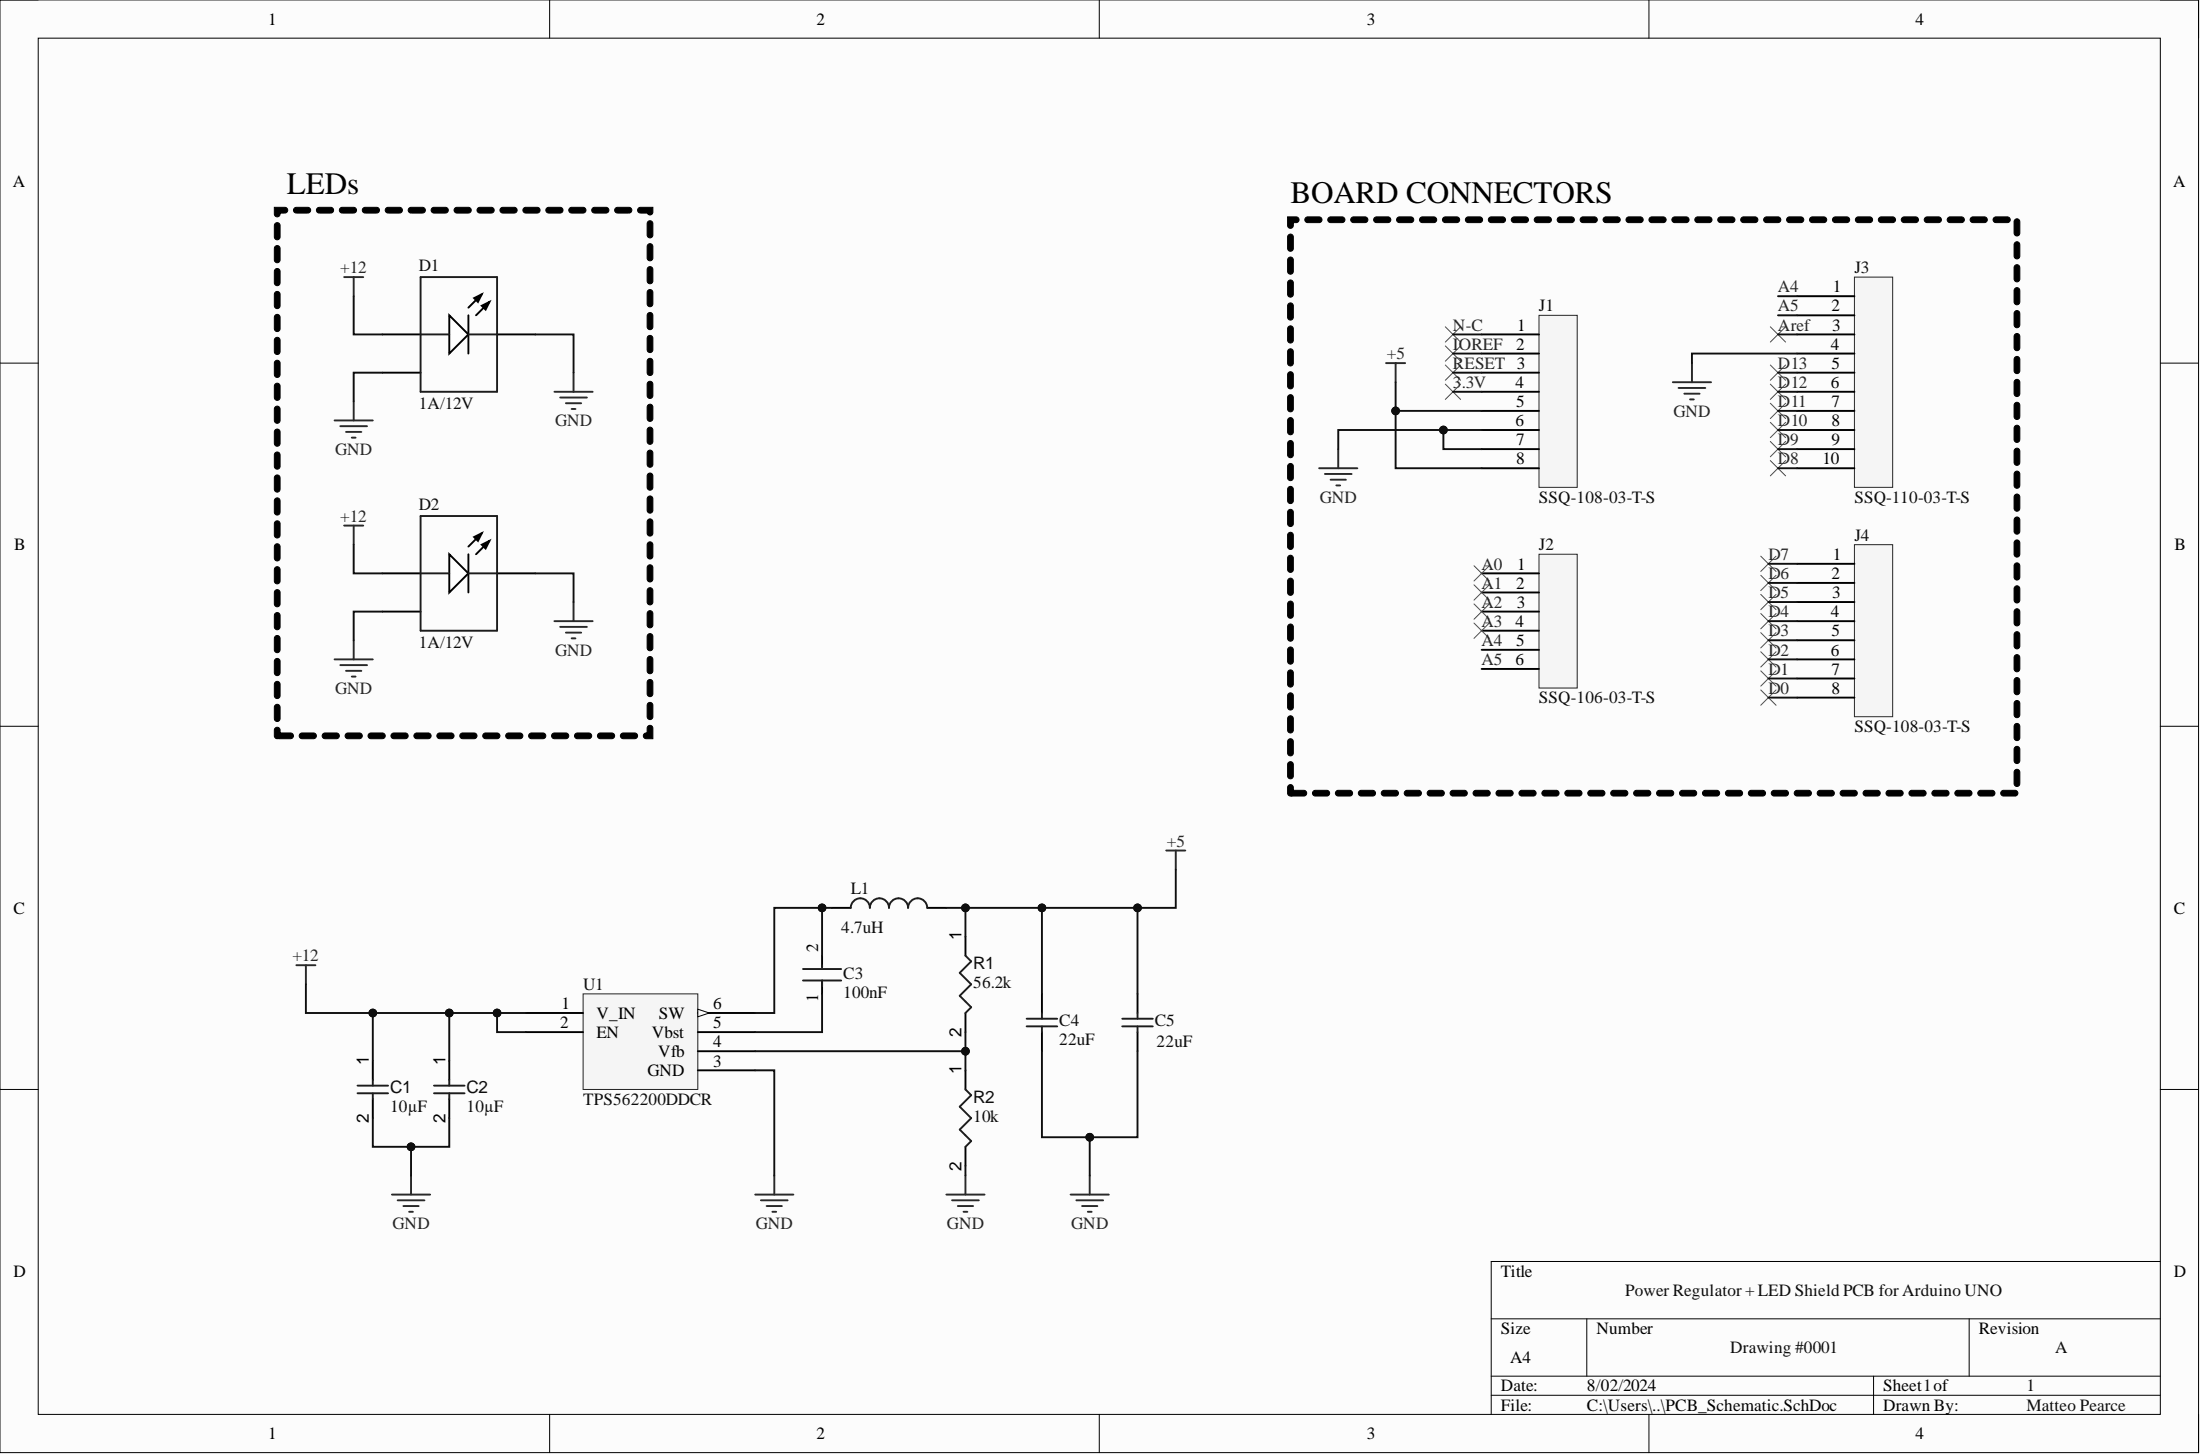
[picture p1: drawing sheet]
<svg xmlns="http://www.w3.org/2000/svg" width="292mm" height="193mm" viewBox="0 0 292 193" stroke-linecap="round" stroke-linejoin="round" font-family="sans-serif">
<path d="M0 0h291.9v192.8h-291.9z" fill-rule="evenodd" fill="#fcfcfc"/>
<path d="M0 0h291.9v192.8h-291.9z" fill="none" stroke="#000" stroke-width=".13"/>
<path d="M5.1 5.1h281.7v182.6h-281.7z" fill-rule="evenodd" fill="#fcfcfc"/>
<g fill="none" stroke="#000" stroke-width=".13">
<path d="M0 0h5.1M73 0v5.1M146 0v5.1M218.9 0v5.1M286.8 0h5.1v5.1M5.1 5.1h281.7v182.6h-281.7zM0 48.2h5.1M286.8 48.2h5.1M0 96.4h5.1M286.8 96.4h5.1M0 144.6h5.1M286.8 144.6h5.1"/>
<path d="M198 175h88.8M210.7 175v7.6M261.4 175v7.6M286.8 167.4h-88.8v20.3M73 187.7v5.1M146 187.7v5.1M198 182.6h88.8M198 185.2h88.8M218.9 187.7v5.1M248.8 182.6v5.1M291.9 187.7v5.1"/>
</g>
<path d="M50.8 44.4h5M50.8 49.5h5M66 44.4h5.1" fill="none" stroke="#000" stroke-width=".25"/>
<path d="M59.7 41.8l2.5 2.6-2.5 2.5z" fill="#fefefe"/>
<path d="M63 39.6l1-.5-.5 1zM64 39.1l-1.8 1.7M59.7 41.8l2.5 2.6-2.5 2.5zM62.2 41.8v5.1M64 40.6l1-.5-.5 1zM65 40.1l-1.8 1.7M50.8 76.1h5M66 76.1h5.1M50.8 81.2h5" fill="none" stroke="#000" stroke-width=".25"/>
<path d="M63 39.6l1-.5-.5 1zM64 40.6l1-.5-.5 1z" fill="#000"/>
<path d="M55.8 36.8h10.2v15.2h-10.2zM55.8 44.4h3.9M62.2 44.4h3.8" fill="none" stroke="#1c1c1c" stroke-width=".25"/>
<path d="M59.7 73.6l2.5 2.5-2.5 2.5z" fill="#fefefe"/>
<g fill="none" stroke="#000" stroke-width=".25">
<path d="M59.7 73.6l2.5 2.5-2.5 2.5zM62.2 73.6v5M63 71.3l1-.5-.5 1zM64 72.3l1-.5-.5 1zM64 70.8l-1.8 1.7M65 71.8l-1.8 1.8M109.1 126.8v1.6M109.1 130.1v1.8M110.4 120.5h2.6M123.1 120.5h2.5M49.5 140.8v2.5M49.5 145.9v2.5"/>
<path d="M59.7 140.8v2.5M59.7 145.9v2.5M128.2 142.1v2.5M128.2 152.2v2.5"/>
</g>
<path d="M63 71.3l1-.5-.5 1zM64 72.3l1-.5-.5 1z" fill="#000"/>
<g fill="none" stroke="#1c1c1c" stroke-width=".25">
<path d="M55.8 68.5h10.2v15.2h-10.2zM55.8 76.1h3.9M62.2 76.1h3.8M106.6 130.1h5.1M106.6 128.6h5.1M109.1 128.1v.3M109.1 130.1v.8M113 120.5a1.27 1.27 0 0 1 1.2-1.3 1.27 1.27 0 0 1 1.3 1.3 1.27 1.27 0 0 1 1.3-1.3 1.27 1.27 0 0 1 1.2 1.3 1.27 1.27 0 0 1 1.3-1.3 1.27 1.27 0 0 1 1.3 1.3 1.27 1.27 0 0 1 1.2-1.3 1.27 1.27 0 0 1 1.3 1.3M47.5 145.1h4M47.5 144.1h4M49.5 143.3v.8M49.5 145.1v.8"/>
<path d="M57.6 145.1h4.1M57.6 144.1h4.1M59.7 143.3v.8M59.7 145.1v.8M128.2 144.6l.7 .7-1.5 1.6 1.5 1.5-1.5 1.5 1.5 1.5-.7 .8"/>
</g>
<path d="M77.4 131.9h15.2v12.7h-15.2z" fill-rule="evenodd" fill="#f5f5f5"/>
<path d="M77.4 131.9h15.2v12.7h-15.2z" fill="none" stroke="#262626" stroke-width=".13"/>
<path d="M69.8 134.4h7.6M69.8 137h7.6M92.6 134.4h7.7M92.6 137h7.7M92.6 139.5h7.7M92.6 142.1h7.7" fill="none" stroke="#000" stroke-width=".25"/>
<path d="M92.6 133.9l1.6 .5-1.6 .5z" fill="#fbfbfb"/>
<path d="M92.6 133.9l1.6 .5-1.6 .5z" fill="none" stroke="#000" stroke-width=".13"/>
<path d="M128.2 124.3v2.5M128.2 134.4v2.6M138.3 131.9v2.5M138.3 137v2.5M151 131.9v2.5M151 137v2.5" fill="none" stroke="#000" stroke-width=".25"/>
<path d="M128.2 126.8l.7 .8-1.5 1.5 1.5 1.5-1.5 1.6 1.5 1.5-.7 .7M136.3 136.2h4.1M136.3 135.2h4.1M138.3 134.4v.8M138.3 136.2v.8M149 136.2h4.1M149 135.2h4.1M151 134.4v.8M151 136.2v.8" fill="none" stroke="#1c1c1c" stroke-width=".25"/>
<g fill="none" stroke="#262626" stroke-width=".25">
<path d="M45.7 36.8h2.5M47 36.8v2.5M44.4 55.8h5.1M45.2 56.6h3.5M45.9 57.3h2.1M46.7 58.1h.5M47 53.3v2.5M73.6 52h5.1M74.4 52.8h3.5M75.1 53.5h2.1M75.9 54.3h.5M76.2 49.5v2.5"/>
<path d="M45.7 69.8h2.5M47 69.8v2.5M76.2 79.9v2.5M44.4 87.5h5.1M45.2 88.3h3.5M45.9 89h2.1M46.7 89.8h.5M47 85v2.5M73.6 82.4h5.1M74.4 83.2h3.5M75.1 84h2.1M75.9 84.7h.5"/>
<path d="M154.8 112.9h2.6M156.1 112.9v2.5M39.3 128.1h2.6M40.6 128.1v2.5M52 158.5h5.1M52.8 159.3h3.6M54.6 156v2.5M100.3 158.5h5M101 159.3h3.6M102.8 156v2.5M125.6 158.5h5.1M126.4 159.3h3.6"/>
<path d="M128.2 156v2.5M142.1 158.5h5.1M142.9 159.3h3.6M144.7 156v2.5M53.6 160.1h2M54.3 160.8h.5M101.8 160.1h2M102.5 160.8h.6M127.2 160.1h2M127.9 160.8h.5M143.7 160.1h2M144.4 160.8h.5"/>
</g>
<path d="M246.2 72.3h5.1v22.8h-5.1z" fill-rule="evenodd" fill="#f5f5f5"/>
<path d="M246.2 72.3h5.1v22.8h-5.1z" fill="none" stroke="#262626" stroke-width=".13"/>
<path d="M238.6 74.8h7.6M238.6 77.4h7.6M238.6 79.9h7.6M238.6 82.4h7.6M238.6 85h7.6M238.6 87.5h7.6M238.6 90h7.6M238.6 92.6h7.6" fill="none" stroke="#000" stroke-width=".25"/>
<path d="M246.2 36.8h5.1v27.9h-5.1z" fill-rule="evenodd" fill="#f5f5f5"/>
<path d="M246.2 36.8h5.1v27.9h-5.1z" fill="none" stroke="#262626" stroke-width=".13"/>
<path d="M238.6 39.3h7.6M238.6 41.8h7.6M238.6 44.4h7.6M238.6 46.9h7.6M238.6 49.5h7.6M238.6 52h7.6M238.6 54.5h7.6M238.6 57.1h7.6M238.6 59.6h7.6M238.6 62.1h7.6" fill="none" stroke="#000" stroke-width=".25"/>
<path d="M204.3 73.6h5.1v17.7h-5.1z" fill-rule="evenodd" fill="#f5f5f5"/>
<path d="M204.3 73.6h5.1v17.7h-5.1z" fill="none" stroke="#262626" stroke-width=".13"/>
<path d="M196.7 76.1h7.6M196.7 78.6h7.6M196.7 81.2h7.6M196.7 83.7h7.6M196.7 86.2h7.6M196.7 88.8h7.6" fill="none" stroke="#000" stroke-width=".25"/>
<path d="M204.3 41.8h5.1v22.9h-5.1z" fill-rule="evenodd" fill="#f5f5f5"/>
<path d="M204.3 41.8h5.1v22.9h-5.1z" fill="none" stroke="#262626" stroke-width=".13"/>
<path d="M196.7 44.4h7.6M196.7 46.9h7.6M196.7 49.5h7.6M196.7 52h7.6M196.7 54.5h7.6M196.7 57.1h7.6M196.7 59.6h7.6M196.7 62.1h7.6" fill="none" stroke="#000" stroke-width=".25"/>
<g fill="none" stroke="#4c4c4c" stroke-width=".13">
<path d="M191.9 43.4l2 2M191.9 45.9l2 2M191.9 48.4l2 2.1M191.9 51l2 2M193.9 43.4l-2 2M193.9 45.9l-2 2M193.9 48.4l-2 2.1M193.9 51l-2 2M235.1 43.4l2 2M235.1 48.4l2 2.1M235.1 51l2 2M235.1 53.5l2 2"/>
<path d="M235.1 58.6l2 2M237.1 43.4l-2 2M237.1 48.4l-2 2.1M237.1 51l-2 2M237.1 53.5l-2 2M237.1 58.6l-2 2M195.7 75.1l2 2M195.7 77.6l2 2M197.7 75.1l-2 2M197.7 77.6l-2 2M233.8 73.8l2 2M233.8 76.3l2 2.1"/>
<path d="M233.8 78.9l2 2M235.1 61.1l2 2.1M235.8 73.8l-2 2M235.8 76.3l-2 2.1M235.8 78.9l-2 2M237.1 61.1l-2 2.1M195.7 80.2l2 2M195.7 82.7l2 2M197.7 80.2l-2 2M197.7 82.7l-2 2M233.8 81.4l2 2.1M233.8 84l2 2"/>
<path d="M233.8 86.5l2 2M233.8 89l2 2.1M233.8 91.6l2 2M235.8 81.4l-2 2.1M235.8 84l-2 2M235.8 86.5l-2 2M235.8 89l-2 2.1M235.8 91.6l-2 2"/>
</g>
<path d="M177.7 59.6v2.5M184 48.2h2.6M185.3 48.2v2.5M222.1 50.7h5.1M222.9 51.5h3.5M223.6 52.2h2.1M224.4 53h.5M224.6 48.2v2.5M175.1 62.1h5.1M175.9 62.9h3.6M176.7 63.7h2M177.4 64.4h.5" fill="none" stroke="#262626" stroke-width=".25"/>
<g fill="#000" stroke="#000" stroke-width=".13">
<path d="M36.5 96.7a.38 .38 0 0 1 .4-.2 .38 .38 0 0 1 .3 .4v.8a.38 .38 0 0 1-.4 .3 .38 .38 0 0 1-.4-.3zM36.5 93.7a.38 .38 0 0 1 .4-.2 .38 .38 0 0 1 .3 .4v1.5a.38 .38 0 0 1-.4 .4 .38 .38 0 0 1-.4-.4zM36.5 90.6a.38 .38 0 0 1 .4-.2 .38 .38 0 0 1 .3 .4v1.5a.38 .38 0 0 1-.4 .4 .38 .38 0 0 1-.4-.4zM36.5 87.6a.38 .38 0 0 1 .4-.2 .38 .38 0 0 1 .3 .4v1.5a.38 .38 0 0 1-.4 .4 .38 .38 0 0 1-.4-.4zM36.5 84.5a.38 .38 0 0 1 .4-.1 .38 .38 0 0 1 .3 .3v1.5a.38 .38 0 0 1-.4 .4 .38 .38 0 0 1-.4-.4zM36.5 81.5a.38 .38 0 0 1 .4-.2 .38 .38 0 0 1 .3 .4v1.5a.38 .38 0 0 1-.4 .4 .38 .38 0 0 1-.4-.4zM36.5 78.4a.38 .38 0 0 1 .4-.1 .38 .38 0 0 1 .3 .3v1.6a.38 .38 0 0 1-.4 .3 .38 .38 0 0 1-.4-.3zM36.5 75.4a.38 .38 0 0 1 .4-.2 .38 .38 0 0 1 .3 .4v1.5a.38 .38 0 0 1-.4 .4 .38 .38 0 0 1-.4-.4zM36.5 72.4a.38 .38 0 0 1 .4-.2 .38 .38 0 0 1 .3 .3v1.6a.38 .38 0 0 1-.4 .3 .38 .38 0 0 1-.4-.3zM36.5 69.3a.38 .38 0 0 1 .4-.2 .38 .38 0 0 1 .3 .4v1.5a.38 .38 0 0 1-.4 .4 .38 .38 0 0 1-.4-.4zM36.5 66.3a.38 .38 0 0 1 .4-.2 .38 .38 0 0 1 .3 .4v1.5a.38 .38 0 0 1-.4 .4 .38 .38 0 0 1-.4-.4zM36.5 63.2a.38 .38 0 0 1 .4-.2 .38 .38 0 0 1 .3 .4v1.5a.38 .38 0 0 1-.4 .4 .38 .38 0 0 1-.4-.4zM36.5 60.2a.38 .38 0 0 1 .4-.2 .38 .38 0 0 1 .3 .4v1.5a.38 .38 0 0 1-.4 .4 .38 .38 0 0 1-.4-.4zM36.5 57.1a.38 .38 0 0 1 .4-.1 .38 .38 0 0 1 .3 .3v1.5a.38 .38 0 0 1-.4 .4 .38 .38 0 0 1-.4-.4zM36.5 54.1a.38 .38 0 0 1 .4-.2 .38 .38 0 0 1 .3 .4v1.5a.38 .38 0 0 1-.4 .4 .38 .38 0 0 1-.4-.4zM36.5 51a.38 .38 0 0 1 .4-.1 .38 .38 0 0 1 .3 .3v1.6a.38 .38 0 0 1-.4 .3 .38 .38 0 0 1-.4-.3zM36.5 48a.38 .38 0 0 1 .4-.2 .38 .38 0 0 1 .3 .4v1.5a.38 .38 0 0 1-.4 .4 .38 .38 0 0 1-.4-.4zM36.5 45a.38 .38 0 0 1 .4-.2 .38 .38 0 0 1 .3 .3v1.6a.38 .38 0 0 1-.4 .3 .38 .38 0 0 1-.4-.3zM36.5 41.9a.38 .38 0 0 1 .4-.2 .38 .38 0 0 1 .3 .4v1.5a.38 .38 0 0 1-.4 .4 .38 .38 0 0 1-.4-.4zM36.5 38.9a.38 .38 0 0 1 .4-.2 .38 .38 0 0 1 .3 .4v1.5a.38 .38 0 0 1-.4 .4 .38 .38 0 0 1-.4-.4zM36.5 35.8a.38 .38 0 0 1 .4-.2 .38 .38 0 0 1 .3 .4v1.5a.38 .38 0 0 1-.4 .4 .38 .38 0 0 1-.4-.4zM36.5 32.8a.38 .38 0 0 1 .4-.2 .38 .38 0 0 1 .3 .4v1.5a.38 .38 0 0 1-.4 .4 .38 .38 0 0 1-.4-.4zM36.5 29.7a.38 .38 0 0 1 .4-.1 .38 .38 0 0 1 .3 .3v1.5a.38 .38 0 0 1-.4 .4 .38 .38 0 0 1-.4-.4zM36.4 27.5h1.4a.38 .38 0 0 1 .4 .4 .38 .38 0 0 1-.4 .4h-1l.4-.4v.5a.38 .38 0 0 1-.4 .4 .38 .38 0 0 1-.4-.4zM39 27.7l.3-.2h1.6a.38 .38 0 0 1 .3 .4 .38 .38 0 0 1-.3 .4h-1.6a.38 .38 0 0 1-.3-.6zM42.1 27.7l.3-.2h1.5a.38 .38 0 0 1 .4 .4 .38 .38 0 0 1-.4 .4h-1.5a.38 .38 0 0 1-.3-.6zM45.1 27.7l.3-.2h1.6a.38 .38 0 0 1 .3 .4 .38 .38 0 0 1-.3 .4h-1.6a.38 .38 0 0 1-.3-.6zM48.2 27.7l.3-.2h1.5a.38 .38 0 0 1 .4 .4 .38 .38 0 0 1-.4 .4h-1.5a.38 .38 0 0 1-.3-.6zM51.2 27.7l.3-.2h1.6a.38 .38 0 0 1 .3 .4 .38 .38 0 0 1-.3 .4h-1.6a.38 .38 0 0 1-.3-.6zM54.2 27.7l.4-.2h1.5a.38 .38 0 0 1 .4 .4 .38 .38 0 0 1-.4 .4h-1.5a.38 .38 0 0 1-.4-.6zM57.3 27.7l.3-.2h1.5a.38 .38 0 0 1 .4 .4 .38 .38 0 0 1-.4 .4h-1.5a.38 .38 0 0 1-.3-.6zM60.3 27.7l.4-.2h1.5a.38 .38 0 0 1 .4 .4 .38 .38 0 0 1-.4 .4h-1.5a.38 .38 0 0 1-.4-.6zM63.4 27.7l.3-.2h1.5a.38 .38 0 0 1 .4 .4 .38 .38 0 0 1-.4 .4h-1.5a.38 .38 0 0 1-.3-.6zM66.4 27.7l.4-.2h1.5a.38 .38 0 0 1 .4 .4 .38 .38 0 0 1-.4 .4h-1.5a.38 .38 0 0 1-.4-.6zM69.5 27.7l.3-.2h1.5a.38 .38 0 0 1 .4 .4 .38 .38 0 0 1-.4 .4h-1.5a.38 .38 0 0 1-.3-.6zM72.5 27.7l.4-.2h1.5a.38 .38 0 0 1 .4 .4 .38 .38 0 0 1-.4 .4h-1.5a.38 .38 0 0 1-.4-.6zM75.6 27.7l.3-.2h1.5a.38 .38 0 0 1 .4 .4 .38 .38 0 0 1-.4 .4h-1.5a.38 .38 0 0 1-.3-.6zM78.6 27.7l.3-.2h1.6a.38 .38 0 0 1 .3 .4 .38 .38 0 0 1-.3 .4h-1.6a.38 .38 0 0 1-.3-.6zM81.7 27.7l.3-.2h1.5a.38 .38 0 0 1 .4 .4 .38 .38 0 0 1-.4 .4h-1.5a.38 .38 0 0 1-.3-.6zM84.7 27.7l.3-.2h1.7v.6a.38 .38 0 0 1-.4 .4 .38 .38 0 0 1-.4-.4v-.2l.4 .4h-1.3a.38 .38 0 0 1-.3-.6zM86 29.5a.38 .38 0 0 1 .4-.2 .38 .38 0 0 1 .3 .4v1.5a.38 .38 0 0 1-.4 .4 .38 .38 0 0 1-.4-.4zM86 32.5a.38 .38 0 0 1 .4-.2 .38 .38 0 0 1 .3 .4v1.5a.38 .38 0 0 1-.4 .4 .38 .38 0 0 1-.4-.4zM86 35.6a.38 .38 0 0 1 .4-.2 .38 .38 0 0 1 .3 .4v1.5a.38 .38 0 0 1-.4 .4 .38 .38 0 0 1-.4-.4zM86 38.6a.38 .38 0 0 1 .4-.2 .38 .38 0 0 1 .3 .4v1.5a.38 .38 0 0 1-.4 .4 .38 .38 0 0 1-.4-.4zM86 41.7a.38 .38 0 0 1 .4-.2 .38 .38 0 0 1 .3 .3v1.6a.38 .38 0 0 1-.4 .4 .38 .38 0 0 1-.4-.4zM86 44.7a.38 .38 0 0 1 .4-.2 .38 .38 0 0 1 .3 .4v1.5a.38 .38 0 0 1-.4 .4 .38 .38 0 0 1-.4-.4zM86 47.7a.38 .38 0 0 1 .4-.1 .38 .38 0 0 1 .3 .3v1.6a.38 .38 0 0 1-.4 .3 .38 .38 0 0 1-.4-.3zM86 50.8a.38 .38 0 0 1 .4-.2 .38 .38 0 0 1 .3 .4v1.5a.38 .38 0 0 1-.4 .4 .38 .38 0 0 1-.4-.4zM86 53.8a.38 .38 0 0 1 .4-.1 .38 .38 0 0 1 .3 .3v1.5a.38 .38 0 0 1-.4 .4 .38 .38 0 0 1-.4-.4zM86 56.9a.38 .38 0 0 1 .4-.2 .38 .38 0 0 1 .3 .4v1.5a.38 .38 0 0 1-.4 .4 .38 .38 0 0 1-.4-.4zM86 59.9a.38 .38 0 0 1 .4-.2 .38 .38 0 0 1 .3 .4v1.5a.38 .38 0 0 1-.4 .4 .38 .38 0 0 1-.4-.4zM86 63a.38 .38 0 0 1 .4-.2 .38 .38 0 0 1 .3 .4v1.5a.38 .38 0 0 1-.4 .4 .38 .38 0 0 1-.4-.4zM86 66a.38 .38 0 0 1 .4-.2 .38 .38 0 0 1 .3 .4v1.5a.38 .38 0 0 1-.4 .4 .38 .38 0 0 1-.4-.4zM86 69.1a.38 .38 0 0 1 .4-.2 .38 .38 0 0 1 .3 .3v1.6a.38 .38 0 0 1-.4 .3 .38 .38 0 0 1-.4-.3zM86 72.1a.38 .38 0 0 1 .4-.2 .38 .38 0 0 1 .3 .4v1.5a.38 .38 0 0 1-.4 .4 .38 .38 0 0 1-.4-.4zM86 75.1a.38 .38 0 0 1 .4-.1 .38 .38 0 0 1 .3 .3v1.6a.38 .38 0 0 1-.4 .3 .38 .38 0 0 1-.4-.3zM86 78.2a.38 .38 0 0 1 .4-.2 .38 .38 0 0 1 .3 .4v1.5a.38 .38 0 0 1-.4 .4 .38 .38 0 0 1-.4-.4zM86 81.2a.38 .38 0 0 1 .4-.1 .38 .38 0 0 1 .3 .3v1.5a.38 .38 0 0 1-.4 .4 .38 .38 0 0 1-.4-.4zM86 84.3a.38 .38 0 0 1 .4-.2 .38 .38 0 0 1 .3 .4v1.5a.38 .38 0 0 1-.4 .4 .38 .38 0 0 1-.4-.4zM86 87.3a.38 .38 0 0 1 .4-.2 .38 .38 0 0 1 .3 .4v1.5a.38 .38 0 0 1-.4 .4 .38 .38 0 0 1-.4-.4zM86 90.4a.38 .38 0 0 1 .4-.2 .38 .38 0 0 1 .3 .4v1.5a.38 .38 0 0 1-.4 .4 .38 .38 0 0 1-.4-.4zM86 93.4a.38 .38 0 0 1 .4-.2 .38 .38 0 0 1 .3 .4v1.5a.38 .38 0 0 1-.4 .4 .38 .38 0 0 1-.4-.4zM86 96.5a.38 .38 0 0 1 .4-.2 .38 .38 0 0 1 .3 .3v1.4h-.9a.38 .38 0 0 1-.4-.3 .38 .38 0 0 1 .4-.4h.5l-.4 .4zM82.4 97.5l.4-.2h1.5a.38 .38 0 0 1 .4 .4 .38 .38 0 0 1-.4 .3h-1.5a.38 .38 0 0 1-.4-.5zM79.4 97.5l.3-.2h1.5a.38 .38 0 0 1 .4 .4 .38 .38 0 0 1-.4 .3h-1.5a.38 .38 0 0 1-.3-.5zM76.3 97.5l.4-.2h1.5a.38 .38 0 0 1 .4 .4 .38 .38 0 0 1-.4 .3h-1.5a.38 .38 0 0 1-.4-.5zM73.3 97.5l.3-.2h1.5a.38 .38 0 0 1 .4 .4 .38 .38 0 0 1-.4 .3h-1.5a.38 .38 0 0 1-.3-.5zM70.2 97.5l.4-.2h1.5a.38 .38 0 0 1 .4 .4 .38 .38 0 0 1-.4 .3h-1.5a.38 .38 0 0 1-.4-.5zM67.2 97.5l.3-.2h1.5a.38 .38 0 0 1 .4 .4 .38 .38 0 0 1-.4 .3h-1.5a.38 .38 0 0 1-.3-.5zM64.1 97.5l.4-.2h1.5a.38 .38 0 0 1 .4 .4 .38 .38 0 0 1-.4 .3h-1.5a.38 .38 0 0 1-.4-.5zM61.1 97.5l.3-.2h1.6a.38 .38 0 0 1 .3 .4 .38 .38 0 0 1-.3 .3h-1.6a.38 .38 0 0 1-.3-.5zM58.1 97.5l.3-.2h1.5a.38 .38 0 0 1 .4 .4 .38 .38 0 0 1-.4 .3h-1.5a.38 .38 0 0 1-.3-.5zM55 97.5l.3-.2h1.6a.38 .38 0 0 1 .3 .4 .38 .38 0 0 1-.3 .3h-1.6a.38 .38 0 0 1-.3-.5zM52 97.5l.3-.2h1.5a.38 .38 0 0 1 .4 .4 .38 .38 0 0 1-.4 .3h-1.5a.38 .38 0 0 1-.3-.5zM48.9 97.5l.3-.2h1.6a.38 .38 0 0 1 .3 .4 .38 .38 0 0 1-.3 .3h-1.6a.38 .38 0 0 1-.3-.5zM45.9 97.5l.3-.2h1.5a.38 .38 0 0 1 .4 .4 .38 .38 0 0 1-.4 .3h-1.5a.38 .38 0 0 1-.3-.5zM42.8 97.5l.4-.2h1.5a.38 .38 0 0 1 .4 .4 .38 .38 0 0 1-.4 .3h-1.5a.38 .38 0 0 1-.4-.5zM39.8 97.5l.3-.2h1.5a.38 .38 0 0 1 .4 .4 .38 .38 0 0 1-.4 .3h-1.5a.38 .38 0 0 1-.3-.5zM36.7 97.5l.4-.2h1.5a.38 .38 0 0 1 .4 .4 .38 .38 0 0 1-.4 .3h-1.5a.38 .38 0 0 1-.4-.5z"/>
<path d="M171 104.3a.38 .38 0 0 1 .4-.2 .38 .38 0 0 1 .3 .4v.8a.38 .38 0 0 1-.4 .3 .38 .38 0 0 1-.3-.3zM171 101.3a.38 .38 0 0 1 .4-.2 .38 .38 0 0 1 .3 .4v1.5a.38 .38 0 0 1-.4 .4 .38 .38 0 0 1-.3-.4zM171 98.2a.38 .38 0 0 1 .4-.1 .38 .38 0 0 1 .3 .3v1.5a.38 .38 0 0 1-.4 .4 .38 .38 0 0 1-.3-.4zM171 95.2a.38 .38 0 0 1 .4-.2 .38 .38 0 0 1 .3 .4v1.5a.38 .38 0 0 1-.4 .4 .38 .38 0 0 1-.3-.4zM171 92.1a.38 .38 0 0 1 .4-.1 .38 .38 0 0 1 .3 .3v1.6a.38 .38 0 0 1-.4 .3 .38 .38 0 0 1-.3-.3zM171 89.1a.38 .38 0 0 1 .4-.2 .38 .38 0 0 1 .3 .4v1.5a.38 .38 0 0 1-.4 .4 .38 .38 0 0 1-.3-.4zM171 86.1a.38 .38 0 0 1 .4-.2 .38 .38 0 0 1 .3 .3v1.6a.38 .38 0 0 1-.4 .3 .38 .38 0 0 1-.3-.3zM171 83a.38 .38 0 0 1 .4-.2 .38 .38 0 0 1 .3 .4v1.5a.38 .38 0 0 1-.4 .4 .38 .38 0 0 1-.3-.4zM171 80a.38 .38 0 0 1 .4-.2 .38 .38 0 0 1 .3 .4v1.5a.38 .38 0 0 1-.4 .4 .38 .38 0 0 1-.3-.4zM171 76.9a.38 .38 0 0 1 .4-.2 .38 .38 0 0 1 .3 .4v1.5a.38 .38 0 0 1-.4 .4 .38 .38 0 0 1-.3-.4zM171 73.9a.38 .38 0 0 1 .4-.2 .38 .38 0 0 1 .3 .4v1.5a.38 .38 0 0 1-.4 .4 .38 .38 0 0 1-.3-.4zM171 70.8a.38 .38 0 0 1 .4-.1 .38 .38 0 0 1 .3 .3v1.5a.38 .38 0 0 1-.4 .4 .38 .38 0 0 1-.3-.4zM171 67.8a.38 .38 0 0 1 .4-.2 .38 .38 0 0 1 .3 .4v1.5a.38 .38 0 0 1-.4 .4 .38 .38 0 0 1-.3-.4zM171 64.7a.38 .38 0 0 1 .4-.1 .38 .38 0 0 1 .3 .3v1.6a.38 .38 0 0 1-.4 .3 .38 .38 0 0 1-.3-.3zM171 61.7a.38 .38 0 0 1 .4-.2 .38 .38 0 0 1 .3 .4v1.5a.38 .38 0 0 1-.4 .4 .38 .38 0 0 1-.3-.4zM171 58.7a.38 .38 0 0 1 .4-.2 .38 .38 0 0 1 .3 .3v1.6a.38 .38 0 0 1-.4 .3 .38 .38 0 0 1-.3-.3zM171 55.6a.38 .38 0 0 1 .4-.2 .38 .38 0 0 1 .3 .4v1.5a.38 .38 0 0 1-.4 .4 .38 .38 0 0 1-.3-.4zM171 52.6a.38 .38 0 0 1 .4-.2 .38 .38 0 0 1 .3 .4v1.5a.38 .38 0 0 1-.4 .4 .38 .38 0 0 1-.3-.4zM171 49.5a.38 .38 0 0 1 .4-.2 .38 .38 0 0 1 .3 .4v1.5a.38 .38 0 0 1-.4 .4 .38 .38 0 0 1-.3-.4zM171 46.5a.38 .38 0 0 1 .4-.2 .38 .38 0 0 1 .3 .4v1.5a.38 .38 0 0 1-.4 .4 .38 .38 0 0 1-.3-.4zM171 43.4a.38 .38 0 0 1 .4-.1 .38 .38 0 0 1 .3 .3v1.5a.38 .38 0 0 1-.4 .4 .38 .38 0 0 1-.3-.4zM171 40.4a.38 .38 0 0 1 .4-.2 .38 .38 0 0 1 .3 .4v1.5a.38 .38 0 0 1-.4 .4 .38 .38 0 0 1-.3-.4zM171 37.3a.38 .38 0 0 1 .4-.1 .38 .38 0 0 1 .3 .3v1.6a.38 .38 0 0 1-.4 .3 .38 .38 0 0 1-.3-.3zM171 34.3a.38 .38 0 0 1 .4-.2 .38 .38 0 0 1 .3 .4v1.5a.38 .38 0 0 1-.4 .4 .38 .38 0 0 1-.3-.4zM171 31.3a.38 .38 0 0 1 .4-.2 .38 .38 0 0 1 .3 .3v1.6a.38 .38 0 0 1-.4 .4 .38 .38 0 0 1-.3-.4zM171 28.8h1.1a.38 .38 0 0 1 .4 .4 .38 .38 0 0 1-.4 .3h-.8l.4-.3v.7a.38 .38 0 0 1-.4 .4 .38 .38 0 0 1-.3-.4zM173.3 29l.3-.2h1.5a.38 .38 0 0 1 .4 .4 .38 .38 0 0 1-.4 .3h-1.5a.38 .38 0 0 1-.3-.5zM176.3 29l.4-.2h1.5a.38 .38 0 0 1 .4 .4 .38 .38 0 0 1-.4 .3h-1.5a.38 .38 0 0 1-.4-.5zM179.4 29l.3-.2h1.5a.38 .38 0 0 1 .4 .4 .38 .38 0 0 1-.4 .3h-1.5a.38 .38 0 0 1-.3-.5zM182.4 29l.4-.2h1.5a.38 .38 0 0 1 .4 .4 .38 .38 0 0 1-.4 .3h-1.5a.38 .38 0 0 1-.4-.5zM185.5 29l.3-.2h1.5a.38 .38 0 0 1 .4 .4 .38 .38 0 0 1-.4 .3h-1.5a.38 .38 0 0 1-.3-.5zM188.5 29l.4-.2h1.5a.38 .38 0 0 1 .4 .4 .38 .38 0 0 1-.4 .3h-1.5a.38 .38 0 0 1-.4-.5zM191.6 29l.3-.2h1.5a.38 .38 0 0 1 .4 .4 .38 .38 0 0 1-.4 .3h-1.5a.38 .38 0 0 1-.3-.5zM194.6 29l.3-.2h1.6a.38 .38 0 0 1 .3 .4 .38 .38 0 0 1-.3 .3h-1.6a.38 .38 0 0 1-.3-.5zM197.7 29l.3-.2h1.5a.38 .38 0 0 1 .4 .4 .38 .38 0 0 1-.4 .3h-1.5a.38 .38 0 0 1-.3-.5zM200.7 29l.3-.2h1.6a.38 .38 0 0 1 .3 .4 .38 .38 0 0 1-.3 .3h-1.6a.38 .38 0 0 1-.3-.5zM203.8 29l.3-.2h1.5a.38 .38 0 0 1 .4 .4 .38 .38 0 0 1-.4 .3h-1.5a.38 .38 0 0 1-.3-.5zM206.8 29l.3-.2h1.6a.38 .38 0 0 1 .3 .4 .38 .38 0 0 1-.3 .3h-1.6a.38 .38 0 0 1-.3-.5zM209.8 29l.4-.2h1.5a.38 .38 0 0 1 .4 .4 .38 .38 0 0 1-.4 .3h-1.5a.38 .38 0 0 1-.4-.5zM212.9 29l.3-.2h1.5a.38 .38 0 0 1 .4 .4 .38 .38 0 0 1-.4 .3h-1.5a.38 .38 0 0 1-.3-.5zM215.9 29l.4-.2h1.5a.38 .38 0 0 1 .4 .4 .38 .38 0 0 1-.4 .3h-1.5a.38 .38 0 0 1-.4-.5zM219 29l.3-.2h1.5a.38 .38 0 0 1 .4 .4 .38 .38 0 0 1-.4 .3h-1.5a.38 .38 0 0 1-.3-.5zM222 29l.4-.2h1.5a.38 .38 0 0 1 .4 .4 .38 .38 0 0 1-.4 .3h-1.5a.38 .38 0 0 1-.4-.5zM225.1 29l.3-.2h1.5a.38 .38 0 0 1 .4 .4 .38 .38 0 0 1-.4 .3h-1.5a.38 .38 0 0 1-.3-.5zM228.1 29l.4-.2h1.5a.38 .38 0 0 1 .4 .4 .38 .38 0 0 1-.4 .3h-1.5a.38 .38 0 0 1-.4-.5zM231.2 29l.3-.2h1.5a.38 .38 0 0 1 .4 .4 .38 .38 0 0 1-.4 .3h-1.5a.38 .38 0 0 1-.3-.5zM234.2 29l.3-.2h1.6a.38 .38 0 0 1 .3 .4 .38 .38 0 0 1-.3 .3h-1.6a.38 .38 0 0 1-.3-.5zM237.3 29l.3-.2h1.5a.38 .38 0 0 1 .4 .4 .38 .38 0 0 1-.4 .3h-1.5a.38 .38 0 0 1-.3-.5zM240.3 29l.3-.2h1.6a.38 .38 0 0 1 .3 .4 .38 .38 0 0 1-.3 .3h-1.6a.38 .38 0 0 1-.3-.5zM243.4 29l.3-.2h1.5a.38 .38 0 0 1 .4 .4 .38 .38 0 0 1-.4 .3h-1.5a.38 .38 0 0 1-.3-.5zM246.4 29l.3-.2h1.6a.38 .38 0 0 1 .3 .4 .38 .38 0 0 1-.3 .3h-1.6a.38 .38 0 0 1-.3-.5zM249.4 29l.4-.2h1.5a.38 .38 0 0 1 .4 .4 .38 .38 0 0 1-.4 .3h-1.5a.38 .38 0 0 1-.4-.5zM252.5 29l.3-.2h1.5a.38 .38 0 0 1 .4 .4 .38 .38 0 0 1-.4 .3h-1.5a.38 .38 0 0 1-.3-.5zM255.5 29l.4-.2h1.5a.38 .38 0 0 1 .4 .4 .38 .38 0 0 1-.4 .3h-1.5a.38 .38 0 0 1-.4-.5zM258.6 29l.3-.2h1.5a.38 .38 0 0 1 .4 .4 .38 .38 0 0 1-.4 .3h-1.5a.38 .38 0 0 1-.3-.5zM261.6 29l.4-.2h1.5a.38 .38 0 0 1 .4 .4 .38 .38 0 0 1-.4 .3h-1.5a.38 .38 0 0 1-.4-.5zM264.7 29l.3-.2h1.5a.38 .38 0 0 1 .4 .4 .38 .38 0 0 1-.4 .3h-1.5a.38 .38 0 0 1-.3-.5zM267.5 29.2a.38 .38 0 0 1 .4-.1 .38 .38 0 0 1 .3 .3v1.5a.38 .38 0 0 1-.4 .4 .38 .38 0 0 1-.4-.4zM267.5 32.3a.38 .38 0 0 1 .4-.2 .38 .38 0 0 1 .3 .4v1.5a.38 .38 0 0 1-.4 .4 .38 .38 0 0 1-.4-.4zM267.5 35.3a.38 .38 0 0 1 .4-.2 .38 .38 0 0 1 .3 .4v1.5a.38 .38 0 0 1-.4 .4 .38 .38 0 0 1-.4-.4zM267.5 38.4a.38 .38 0 0 1 .4-.2 .38 .38 0 0 1 .3 .4v1.5a.38 .38 0 0 1-.4 .4 .38 .38 0 0 1-.4-.4zM267.5 41.4a.38 .38 0 0 1 .4-.2 .38 .38 0 0 1 .3 .4v1.5a.38 .38 0 0 1-.4 .4 .38 .38 0 0 1-.4-.4zM267.5 44.5a.38 .38 0 0 1 .4-.2 .38 .38 0 0 1 .3 .3v1.6a.38 .38 0 0 1-.4 .3 .38 .38 0 0 1-.4-.3zM267.5 47.5a.38 .38 0 0 1 .4-.2 .38 .38 0 0 1 .3 .4v1.5a.38 .38 0 0 1-.4 .4 .38 .38 0 0 1-.4-.4zM267.5 50.5a.38 .38 0 0 1 .4-.1 .38 .38 0 0 1 .3 .3v1.5a.38 .38 0 0 1-.4 .4 .38 .38 0 0 1-.4-.4zM267.5 53.6a.38 .38 0 0 1 .4-.2 .38 .38 0 0 1 .3 .4v1.5a.38 .38 0 0 1-.4 .4 .38 .38 0 0 1-.4-.4zM267.5 56.6a.38 .38 0 0 1 .4-.2 .38 .38 0 0 1 .3 .4v1.5a.38 .38 0 0 1-.4 .4 .38 .38 0 0 1-.4-.4zM267.5 59.7a.38 .38 0 0 1 .4-.2 .38 .38 0 0 1 .3 .4v1.5a.38 .38 0 0 1-.4 .4 .38 .38 0 0 1-.4-.4zM267.5 62.7a.38 .38 0 0 1 .4-.2 .38 .38 0 0 1 .3 .4v1.5a.38 .38 0 0 1-.4 .4 .38 .38 0 0 1-.4-.4zM267.5 65.8a.38 .38 0 0 1 .4-.2 .38 .38 0 0 1 .3 .3v1.6a.38 .38 0 0 1-.4 .4 .38 .38 0 0 1-.4-.4zM267.5 68.8a.38 .38 0 0 1 .4-.2 .38 .38 0 0 1 .3 .4v1.5a.38 .38 0 0 1-.4 .4 .38 .38 0 0 1-.4-.4zM267.5 71.8a.38 .38 0 0 1 .4-.1 .38 .38 0 0 1 .3 .3v1.6a.38 .38 0 0 1-.4 .3 .38 .38 0 0 1-.4-.3zM267.5 74.9a.38 .38 0 0 1 .4-.2 .38 .38 0 0 1 .3 .4v1.5a.38 .38 0 0 1-.4 .4 .38 .38 0 0 1-.4-.4zM267.5 77.9a.38 .38 0 0 1 .4-.1 .38 .38 0 0 1 .3 .3v1.5a.38 .38 0 0 1-.4 .4 .38 .38 0 0 1-.4-.4zM267.5 81a.38 .38 0 0 1 .4-.2 .38 .38 0 0 1 .3 .4v1.5a.38 .38 0 0 1-.4 .4 .38 .38 0 0 1-.4-.4zM267.5 84a.38 .38 0 0 1 .4-.2 .38 .38 0 0 1 .3 .4v1.5a.38 .38 0 0 1-.4 .4 .38 .38 0 0 1-.4-.4zM267.5 87.1a.38 .38 0 0 1 .4-.2 .38 .38 0 0 1 .3 .4v1.5a.38 .38 0 0 1-.4 .4 .38 .38 0 0 1-.4-.4zM267.5 90.1a.38 .38 0 0 1 .4-.2 .38 .38 0 0 1 .3 .4v1.5a.38 .38 0 0 1-.4 .4 .38 .38 0 0 1-.4-.4zM267.5 93.2a.38 .38 0 0 1 .4-.2 .38 .38 0 0 1 .3 .3v1.6a.38 .38 0 0 1-.4 .3 .38 .38 0 0 1-.4-.3zM267.5 96.2a.38 .38 0 0 1 .4-.2 .38 .38 0 0 1 .3 .4v1.5a.38 .38 0 0 1-.4 .4 .38 .38 0 0 1-.4-.4zM267.5 99.2a.38 .38 0 0 1 .4-.1 .38 .38 0 0 1 .3 .3v1.6a.38 .38 0 0 1-.4 .3 .38 .38 0 0 1-.4-.3zM267.5 102.3a.38 .38 0 0 1 .4-.2 .38 .38 0 0 1 .3 .4v1.5a.38 .38 0 0 1-.4 .4 .38 .38 0 0 1-.4-.4zM265.7 105.1l.3-.2h1.5a.38 .38 0 0 1 .4 .4 .38 .38 0 0 1-.4 .3h-1.5a.38 .38 0 0 1-.3-.5zM262.6 105.1l.4-.2h1.5a.38 .38 0 0 1 .4 .4 .38 .38 0 0 1-.4 .3h-1.5a.38 .38 0 0 1-.4-.5zM259.6 105.1l.3-.2h1.5a.38 .38 0 0 1 .4 .4 .38 .38 0 0 1-.4 .3h-1.5a.38 .38 0 0 1-.3-.5zM256.6 105.1l.3-.2h1.5a.38 .38 0 0 1 .4 .4 .38 .38 0 0 1-.4 .3h-1.5a.38 .38 0 0 1-.3-.5zM253.5 105.1l.3-.2h1.6a.38 .38 0 0 1 .3 .4 .38 .38 0 0 1-.3 .3h-1.6a.38 .38 0 0 1-.3-.5zM250.5 105.1l.3-.2h1.5a.38 .38 0 0 1 .4 .4 .38 .38 0 0 1-.4 .3h-1.5a.38 .38 0 0 1-.3-.5zM247.4 105.1l.3-.2h1.6a.38 .38 0 0 1 .3 .4 .38 .38 0 0 1-.3 .3h-1.6a.38 .38 0 0 1-.3-.5zM244.4 105.1l.3-.2h1.5a.38 .38 0 0 1 .4 .4 .38 .38 0 0 1-.4 .3h-1.5a.38 .38 0 0 1-.3-.5zM241.3 105.1l.4-.2h1.5a.38 .38 0 0 1 .4 .4 .38 .38 0 0 1-.4 .3h-1.5a.38 .38 0 0 1-.4-.5zM238.3 105.1l.3-.2h1.5a.38 .38 0 0 1 .4 .4 .38 .38 0 0 1-.4 .3h-1.5a.38 .38 0 0 1-.3-.5zM235.2 105.1l.4-.2h1.5a.38 .38 0 0 1 .4 .4 .38 .38 0 0 1-.4 .3h-1.5a.38 .38 0 0 1-.4-.5zM232.2 105.1l.3-.2h1.5a.38 .38 0 0 1 .4 .4 .38 .38 0 0 1-.4 .3h-1.5a.38 .38 0 0 1-.3-.5zM229.1 105.1l.4-.2h1.5a.38 .38 0 0 1 .4 .4 .38 .38 0 0 1-.4 .3h-1.5a.38 .38 0 0 1-.4-.5zM226.1 105.1l.3-.2h1.5a.38 .38 0 0 1 .4 .4 .38 .38 0 0 1-.4 .3h-1.5a.38 .38 0 0 1-.3-.5zM223 105.1l.4-.2h1.5a.38 .38 0 0 1 .4 .4 .38 .38 0 0 1-.4 .3h-1.5a.38 .38 0 0 1-.4-.5zM220 105.1l.3-.2h1.6a.38 .38 0 0 1 .3 .4 .38 .38 0 0 1-.3 .3h-1.6a.38 .38 0 0 1-.3-.5zM217 105.1l.3-.2h1.5a.38 .38 0 0 1 .4 .4 .38 .38 0 0 1-.4 .3h-1.5a.38 .38 0 0 1-.3-.5zM213.9 105.1l.3-.2h1.6a.38 .38 0 0 1 .3 .4 .38 .38 0 0 1-.3 .3h-1.6a.38 .38 0 0 1-.3-.5zM210.9 105.1l.3-.2h1.5a.38 .38 0 0 1 .4 .4 .38 .38 0 0 1-.4 .3h-1.5a.38 .38 0 0 1-.3-.5zM207.8 105.1l.3-.2h1.6a.38 .38 0 0 1 .3 .4 .38 .38 0 0 1-.3 .3h-1.6a.38 .38 0 0 1-.3-.5zM204.8 105.1l.3-.2h1.5a.38 .38 0 0 1 .4 .4 .38 .38 0 0 1-.4 .3h-1.5a.38 .38 0 0 1-.3-.5zM201.7 105.1l.4-.2h1.5a.38 .38 0 0 1 .4 .4 .38 .38 0 0 1-.4 .3h-1.5a.38 .38 0 0 1-.4-.5zM198.7 105.1l.3-.2h1.5a.38 .38 0 0 1 .4 .4 .38 .38 0 0 1-.4 .3h-1.5a.38 .38 0 0 1-.3-.5zM195.6 105.1l.4-.2h1.5a.38 .38 0 0 1 .4 .4 .38 .38 0 0 1-.4 .3h-1.5a.38 .38 0 0 1-.4-.5zM192.6 105.1l.3-.2h1.5a.38 .38 0 0 1 .4 .4 .38 .38 0 0 1-.4 .3h-1.5a.38 .38 0 0 1-.3-.5zM189.5 105.1l.4-.2h1.5a.38 .38 0 0 1 .4 .4 .38 .38 0 0 1-.4 .3h-1.5a.38 .38 0 0 1-.4-.5zM186.5 105.1l.3-.2h1.5a.38 .38 0 0 1 .4 .4 .38 .38 0 0 1-.4 .3h-1.5a.38 .38 0 0 1-.3-.5zM183.4 105.1l.4-.2h1.5a.38 .38 0 0 1 .4 .4 .38 .38 0 0 1-.4 .3h-1.5a.38 .38 0 0 1-.4-.5zM180.4 105.1l.3-.2h1.6a.38 .38 0 0 1 .3 .4 .38 .38 0 0 1-.3 .3h-1.6a.38 .38 0 0 1-.3-.5zM177.4 105.1l.3-.2h1.5a.38 .38 0 0 1 .4 .4 .38 .38 0 0 1-.4 .3h-1.5a.38 .38 0 0 1-.3-.5zM174.3 105.1l.3-.2h1.6a.38 .38 0 0 1 .3 .4 .38 .38 0 0 1-.3 .3h-1.6a.38 .38 0 0 1-.3-.5zM171.3 105.1l.3-.2h1.5a.38 .38 0 0 1 .4 .4 .38 .38 0 0 1-.4 .3h-1.5a.38 .38 0 0 1-.3-.5z"/>
</g>
<path d="M49.5 148.4v3.8h5.1v3.8M100.3 142.1h2.5v13.9" fill="none" stroke="#0e0e0e" stroke-width=".25"/>
<circle cx="54.6" cy="152.2" r=".51" fill="#0e0e0e"/>
<circle cx="54.6" cy="152.2" r=".51" fill="none" stroke="#0e0e0e" stroke-width=".13"/>
<path d="M59.7 148.4v3.8h-5.1" fill="none" stroke="#0e0e0e" stroke-width=".25"/>
<circle cx="54.6" cy="152.2" r=".51" fill="#0e0e0e"/>
<circle cx="54.6" cy="152.2" r=".51" fill="none" stroke="#0e0e0e" stroke-width=".13"/>
<path d="M66 134.4v2.6h3.8" fill="none" stroke="#0e0e0e" stroke-width=".25"/>
<circle cx="66" cy="134.4" r=".51" fill="#0e0e0e"/>
<circle cx="66" cy="134.4" r=".51" fill="none" stroke="#0e0e0e" stroke-width=".13"/>
<path d="M100.3 139.5h27.9v2.6" fill="none" stroke="#0e0e0e" stroke-width=".25"/>
<circle cx="128.2" cy="139.5" r=".51" fill="#0e0e0e"/>
<circle cx="128.2" cy="139.5" r=".51" fill="none" stroke="#0e0e0e" stroke-width=".13"/>
<path d="M128.2 137v2.5" fill="none" stroke="#0e0e0e" stroke-width=".25"/>
<circle cx="128.2" cy="139.5" r=".51" fill="#0e0e0e"/>
<circle cx="128.2" cy="139.5" r=".51" fill="none" stroke="#0e0e0e" stroke-width=".13"/>
<path d="M138.3 120.5h12.7v11.4M128.2 154.7v1.3" fill="none" stroke="#0e0e0e" stroke-width=".25"/>
<circle cx="151" cy="120.5" r=".51" fill="#0e0e0e"/>
<circle cx="151" cy="120.5" r=".51" fill="none" stroke="#0e0e0e" stroke-width=".13"/>
<circle cx="138.3" cy="120.5" r=".51" fill="#0e0e0e"/>
<circle cx="138.3" cy="120.5" r=".51" fill="none" stroke="#0e0e0e" stroke-width=".13"/>
<path d="M138.3 139.5v11.4h6.4v5.1" fill="none" stroke="#0e0e0e" stroke-width=".25"/>
<circle cx="144.7" cy="150.9" r=".51" fill="#0e0e0e"/>
<circle cx="144.7" cy="150.9" r=".51" fill="none" stroke="#0e0e0e" stroke-width=".13"/>
<path d="M151 139.5v11.4h-6.3" fill="none" stroke="#0e0e0e" stroke-width=".25"/>
<circle cx="144.7" cy="150.9" r=".51" fill="#0e0e0e"/>
<circle cx="144.7" cy="150.9" r=".51" fill="none" stroke="#0e0e0e" stroke-width=".13"/>
<path d="M156.1 115.4v5.1h-5.1M109.1 131.9v5.1h-8.8" fill="none" stroke="#0e0e0e" stroke-width=".25"/>
<circle cx="151" cy="120.5" r=".51" fill="#0e0e0e"/>
<circle cx="151" cy="120.5" r=".51" fill="none" stroke="#0e0e0e" stroke-width=".13"/>
<path d="M59.7 134.4v6.4" fill="none" stroke="#0e0e0e" stroke-width=".25"/>
<circle cx="59.7" cy="134.4" r=".51" fill="#0e0e0e"/>
<circle cx="59.7" cy="134.4" r=".51" fill="none" stroke="#0e0e0e" stroke-width=".13"/>
<path d="M49.5 134.4v6.4" fill="none" stroke="#0e0e0e" stroke-width=".25"/>
<circle cx="49.5" cy="134.4" r=".51" fill="#0e0e0e"/>
<circle cx="49.5" cy="134.4" r=".51" fill="none" stroke="#0e0e0e" stroke-width=".13"/>
<path d="M109.1 120.5v6.3" fill="none" stroke="#0e0e0e" stroke-width=".25"/>
<circle cx="109.1" cy="120.5" r=".51" fill="#0e0e0e"/>
<circle cx="109.1" cy="120.5" r=".51" fill="none" stroke="#0e0e0e" stroke-width=".13"/>
<path d="M128.2 120.5v3.8" fill="none" stroke="#0e0e0e" stroke-width=".25"/>
<circle cx="128.2" cy="120.5" r=".51" fill="#0e0e0e"/>
<circle cx="128.2" cy="120.5" r=".51" fill="none" stroke="#0e0e0e" stroke-width=".13"/>
<path d="M47 39.3v5.1h3.8M50.8 49.5h-3.8v3.8M71.1 44.4h5.1v5.1M191.6 57.1v2.5h5.1M47 72.3v3.8h3.8M71.1 76.1h5.1v3.8M50.8 81.2h-3.8v3.8" fill="none" stroke="#0e0e0e" stroke-width=".25"/>
<circle cx="191.6" cy="57.1" r=".51" fill="#0e0e0e"/>
<circle cx="191.6" cy="57.1" r=".51" fill="none" stroke="#0e0e0e" stroke-width=".13"/>
<path d="M185.3 54.5h11.4M238.6 46.9h-14v1.3" fill="none" stroke="#0e0e0e" stroke-width=".25"/>
<circle cx="185.3" cy="54.5" r=".51" fill="#0e0e0e"/>
<circle cx="185.3" cy="54.5" r=".51" fill="none" stroke="#0e0e0e" stroke-width=".13"/>
<path d="M192.9 49.5h3.8M192.9 46.9h3.8M192.9 44.4h3.8M192.9 52h3.8M40.6 130.6v3.8h29.2" fill="none" stroke="#0e0e0e" stroke-width=".25"/>
<circle cx="66" cy="134.4" r=".51" fill="#0e0e0e"/>
<circle cx="66" cy="134.4" r=".51" fill="none" stroke="#0e0e0e" stroke-width=".13"/>
<circle cx="59.7" cy="134.4" r=".51" fill="#0e0e0e"/>
<circle cx="59.7" cy="134.4" r=".51" fill="none" stroke="#0e0e0e" stroke-width=".13"/>
<circle cx="49.5" cy="134.4" r=".51" fill="#0e0e0e"/>
<circle cx="49.5" cy="134.4" r=".51" fill="none" stroke="#0e0e0e" stroke-width=".13"/>
<path d="M110.4 120.5h-7.6v13.9h-2.5" fill="none" stroke="#0e0e0e" stroke-width=".25"/>
<circle cx="109.1" cy="120.5" r=".51" fill="#0e0e0e"/>
<circle cx="109.1" cy="120.5" r=".51" fill="none" stroke="#0e0e0e" stroke-width=".13"/>
<path d="M185.3 50.7v11.4h11.4" fill="none" stroke="#0e0e0e" stroke-width=".25"/>
<circle cx="185.3" cy="54.5" r=".51" fill="#0e0e0e"/>
<circle cx="185.3" cy="54.5" r=".51" fill="none" stroke="#0e0e0e" stroke-width=".13"/>
<path d="M125.6 120.5h12.7v11.4" fill="none" stroke="#0e0e0e" stroke-width=".25"/>
<circle cx="128.2" cy="120.5" r=".51" fill="#0e0e0e"/>
<circle cx="128.2" cy="120.5" r=".51" fill="none" stroke="#0e0e0e" stroke-width=".13"/>
<circle cx="138.3" cy="120.5" r=".51" fill="#0e0e0e"/>
<circle cx="138.3" cy="120.5" r=".51" fill="none" stroke="#0e0e0e" stroke-width=".13"/>
<path d="M196.7 57.1h-19v2.5" fill="none" stroke="#0e0e0e" stroke-width=".25"/>
<circle cx="191.6" cy="57.1" r=".51" fill="#0e0e0e"/>
<circle cx="191.6" cy="57.1" r=".51" fill="none" stroke="#0e0e0e" stroke-width=".13"/>
<g fill="none" stroke="#0e0e0e" stroke-width=".25">
<path d="M236.1 39.3h2.5M236.1 41.8h2.5M236.1 44.4h2.5M236.1 49.5h2.5M236.1 52h2.5M236.1 54.5h2.5M236.1 59.6h2.5M234.8 74.8h3.8M234.8 77.4h3.8M234.8 79.9h3.8M236.1 62.1h2.5M234.8 82.4h3.8"/>
<path d="M234.8 85h3.8M234.8 87.5h3.8M234.8 90h3.8M234.8 92.6h3.8"/>
</g>
<g font-size="4.1">
<text x="38.1" y="25.7">LEDs</text>
<text x="171.3" y="27">BOARD CONNECTORS</text>
</g>
<text font-size="2.8" fill="#0e0e0e" x="236" y="58.8">NLD9</text>
<g font-size="2.3">
<text x="35.6" y="3.3">1</text>
<text x="108.4" y="3.3">2</text>
<text x="181.5" y="3.3">3</text>
<text x="254.3" y="3.3">4</text>
<text x="1.7" y="24.9">A</text>
<text x="288.5" y="24.9">A</text>
<text x="243.2" y="41.3">2</text>
<text x="243.3" y="38.8">1</text>
<text x="201.3" y="46.4">2</text>
<text x="201.5" y="43.9">1</text>
<text x="243.1" y="46.4">4</text>
<text x="243.3" y="43.9">3</text>
<text x="201.2" y="51.5">4</text>
<text x="243.1" y="51.5">6</text>
<text x="243.2" y="49">5</text>
<text x="201.2" y="56.6">6</text>
<text x="201.3" y="54">5</text>
<text x="201.3" y="59.1">7</text>
<text x="243.2" y="54">7</text>
<text x="243.2" y="56.6">8</text>
<text x="243.2" y="59.1">9</text>
<text x="201.3" y="61.6">8</text>
<text x="242" y="61.6">10</text>
<text x="1.9" y="73.1">B</text>
<text x="201.5" y="75.6">1</text>
<text x="243.2" y="76.9">2</text>
<text x="243.3" y="74.3">1</text>
<text x="288.7" y="73.1">B</text>
<text x="201.2" y="83.2">4</text>
<text x="201.3" y="78.1">2</text>
<text x="201.4" y="80.7">3</text>
<text x="243.1" y="81.9">4</text>
<text x="243.3" y="79.4">3</text>
<text x="201.2" y="88.3">6</text>
<text x="201.3" y="85.7">5</text>
<text x="243.1" y="87">6</text>
<text x="243.2" y="84.5">5</text>
<text x="243.2" y="89.5">7</text>
<text x="243.2" y="92.1">8</text>
<text x="1.8" y="121.3">C</text>
<text x="127.7" y="124.8" transform="rotate(-90 127.7 124.8)">1</text>
<text x="288.6" y="121.3">C</text>
<text x="108.6" y="126.3" transform="rotate(-90 108.6 126.3)">2</text>
<text x="74.4" y="136.5">2</text>
<text x="74.5" y="133.9">1</text>
<text x="79.2" y="135.2">V_IN</text>
<text x="79.2" y="137.7">EN</text>
<text x="86.6" y="137.7">Vbst</text>
<text x="87.5" y="135.2">SW</text>
<text x="94.7" y="136.5">5</text>
<text x="94.7" y="133.9">6</text>
<text x="108.6" y="133" transform="rotate(-90 108.6 133)">1</text>
<text x="127.7" y="137.7" transform="rotate(-90 127.7 137.7)">2</text>
<text x="49" y="141.3" transform="rotate(-90 49 141.3)">1</text>
<text x="59.1" y="141.3" transform="rotate(-90 59.1 141.3)">1</text>
<text x="86" y="142.8">GND</text>
<text x="87.4" y="140.3">Vfb</text>
<text x="94.7" y="141.5">3</text>
<text x="94.7" y="139">4</text>
<text x="127.7" y="142.6" transform="rotate(-90 127.7 142.6)">1</text>
<text x="49" y="149.1" transform="rotate(-90 49 149.1)">2</text>
<text x="59.1" y="149.1" transform="rotate(-90 59.1 149.1)">2</text>
<text x="127.7" y="155.4" transform="rotate(-90 127.7 155.4)">2</text>
<text x="1.8" y="169.4">D</text>
<text x="199.3" y="169.4">Title</text>
<text x="288.6" y="169.4">D</text>
<text x="199.3" y="177.1">Size</text>
<text x="212" y="177.1">Number</text>
<text x="262.7" y="177.1">Revision</text>
<text x="199.3" y="184.7">Date:</text>
<text x="200.5" y="180.9">A4</text>
<text x="210.7" y="184.7">8/02/2024</text>
<text x="250" y="184.7">Sheet1of</text>
<text x="35.6" y="191">1</text>
<text x="108.4" y="191">2</text>
<text x="181.5" y="191">3</text>
<text x="199.3" y="187.2">File:</text>
<text x="210.7" y="187.2">C:\Users\..\PCB_Schematic.SchDoc</text>
<text x="250" y="187.2">Drawn By:</text>
<text x="254.3" y="191">4</text>
</g>
<g font-size="2.3" fill="#262626">
<text x="45.2" y="36.3">+12</text>
<text x="236.1" y="38.8">A4</text>
<text x="236.1" y="41.3">A5</text>
<text x="184.1" y="47.7">+5</text>
<text x="192.9" y="43.9">N-C</text>
<text x="192.9" y="46.4">IOREF</text>
<text x="236.1" y="43.9">Aref</text>
<text x="192.9" y="49">RESET 3</text>
<text x="192.9" y="51.5">3.3V</text>
<text x="236.1" y="51.5">D12</text>
<text x="236.1" y="49">D13</text>
<text x="73.7" y="56.6">GND</text>
<text x="222.2" y="55.3">GND</text>
<text x="236.1" y="59.1">D9</text>
<text x="236.1" y="56.6">D10</text>
<text x="236.1" y="54">D11</text>
<text x="44.5" y="60.4">GND</text>
<text x="236.1" y="61.6">D8</text>
<text x="45.2" y="69.2">+12</text>
<text x="175.2" y="66.7">GND</text>
<text x="196.7" y="75.6">A0</text>
<text x="234.8" y="74.3">D7</text>
<text x="234.8" y="76.9">D6</text>
<text x="196.7" y="78.1">A1</text>
<text x="196.7" y="80.7">A2</text>
<text x="196.7" y="83.2">A3</text>
<text x="234.8" y="79.4">D5</text>
<text x="234.8" y="81.9">D4</text>
<text x="73.7" y="87">GND</text>
<text x="196.7" y="85.7">A4</text>
<text x="196.7" y="88.3">A5</text>
<text x="234.8" y="84.5">D3</text>
<text x="234.8" y="87">D2</text>
<text x="234.8" y="89.5">D1</text>
<text x="44.5" y="92.1">GND</text>
<text x="234.8" y="92.1">D0</text>
<text x="154.9" y="112.4">+5</text>
<text x="38.8" y="127.6">+12</text>
<text x="52.1" y="163.1">GND</text>
<text x="100.3" y="163.1">GND</text>
<text x="125.7" y="163.1">GND</text>
<text x="142.2" y="163.1">GND</text>
</g>
<g font-size="2.3" fill="#0e0e0e">
<text x="55.6" y="36">D1</text>
<text x="204.3" y="41.3">J1</text>
<text x="246.2" y="36.3">J3</text>
<text x="55.6" y="54.3">1A/12V</text>
<text x="55.6" y="67.7">D2</text>
<text x="204.3" y="66.7">SSQ-108-03-T-S</text>
<text x="246.2" y="71.8">J4</text>
<text x="246.2" y="66.7">SSQ-110-03-T-S</text>
<text x="204.3" y="73.1">J2</text>
<text x="55.6" y="86">1A/12V</text>
<text x="204.3" y="93.3">SSQ-106-03-T-S</text>
<text x="246.2" y="97.2">SSQ-108-03-T-S</text>
<text x="113" y="118.7">L1</text>
<text x="111.7" y="123.8">4.7uH</text>
<text x="77.4" y="131.4">U1</text>
<text x="111.9" y="129.9">C3</text>
<text x="129.2" y="131.1">56.2k</text>
<text x="129.2" y="128.6">R1</text>
<text x="111.9" y="132.4">100nF</text>
<text x="140.6" y="136.2">C4</text>
<text x="153.3" y="136.2">C5</text>
<text x="140.6" y="138.8">22uF</text>
<text x="153.6" y="139">22uF</text>
<text x="51.8" y="147.6">10µF</text>
<text x="51.8" y="145.1">C1</text>
<text x="61.9" y="147.6">10µF</text>
<text x="61.9" y="145.1">C2</text>
<text x="77.4" y="146.6">TPS562200DDCR</text>
<text x="129.2" y="148.9">10k</text>
<text x="129.2" y="146.4">R2</text>
<text x="215.8" y="172">Power Regulator + LED Shield PCB for Arduino UNO</text>
<text x="229.7" y="179.6">Drawing #0001</text>
<text x="272.9" y="179.6">A</text>
<text x="269.1" y="184.7">1</text>
<text x="269.1" y="187.2">Matteo Pearce</text>
</g>
</svg>
